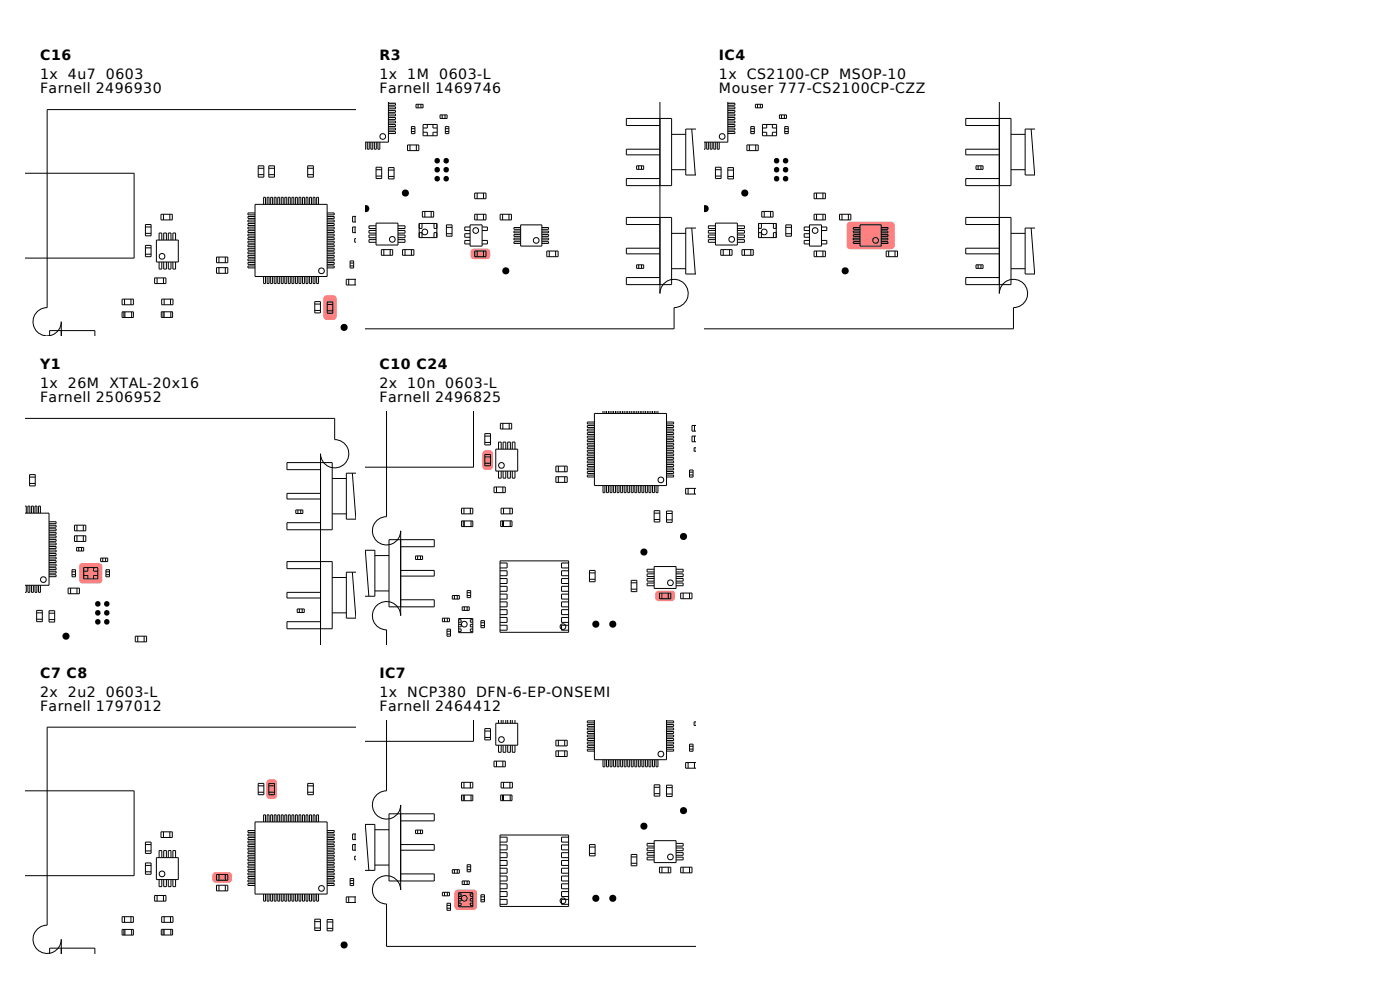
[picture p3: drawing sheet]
<svg xmlns="http://www.w3.org/2000/svg" width="297mm" height="210mm" viewBox="0 0 297 210" stroke-linecap="round" stroke-linejoin="round" font-family="sans-serif">
<path d="M68.8 62.9a2.62 2.62 0 0 1 2.2-.2l.4 .4v.3v3.7a.75 .75 0 0 1-.7 .8h-1.4a.75 .75 0 0 1-.7-.8v-3.7z" fill="#ff8080"/>
<g fill="none" stroke="#000" stroke-width=".21">
<path d="M5.5 36.8h23v18h-23M54.8 37.1h1.2M54.8 35.7h1.2M54.8 35.2h1.2v2.4h-1.2zM57 37.1h1.2M57 35.7h1.2M57 35.2h1.2v2.4h-1.2zM65.3 37.1h1.2M65.3 35.7h1.2M65.3 35.2h1.2v2.4h-1.2zM75.6 23.3h-65.6v42a3 3 0 0 0-3 3 3 3 0 0 0 3 3 3 3 0 0 0 3-3v3M30.9 48.2h1.2"/>
<path d="M30.9 47.6h1.2v2.4h-1.2zM30.9 52.1h1.2v2.4h-1.2zM30.9 49.5h1.2M30.9 52.6h1.2M30.9 53.9h1.2M32.8 59h2.4v1.2h-2.4zM33.2 50.9h4.6v4.7h-4.6zM33.3 59v1.2M33.8 50.9v-1.5h.5v1.5M33.8 55.6v1.5h.5v-1.5M34.2 45.5h2.4v1.2h-2.4zM34.7 45.5v1.2"/>
<path d="M34.7 59v1.2M34.7 55.6v1.5h.6v-1.5M34.7 50.9v-1.5h.6v1.5M35.7 55.6v1.5h.6v-1.5M35.7 50.9v-1.5h.6v1.5M36 45.5v1.2M36.7 55.6v1.5h.6v-1.5M36.7 50.9v-1.5h.6v1.5M45.9 56.8h2.4v1.2h-2.4zM45.9 54.5h2.4v1.2h-2.4zM46.5 54.5v1.2M46.5 56.8v1.2"/>
<path d="M47.8 54.5v1.2M47.8 56.8v1.2M54.1 43.4h15.3v15.3h-15.3zM54.1 56.4h-1.5v.4h1.5M54.1 55.7h-1.5v.4h1.5M54.1 54.9h-1.5v.4h1.5M54.1 54.2h-1.5v.4h1.5M54.1 53.4h-1.5v.4h1.5M54.1 52.7h-1.5v.4h1.5M54.1 51.9h-1.5v.4h1.5M54.1 51.2h-1.5v.4h1.5M54.1 50.4h-1.5v.4h1.5"/>
<path d="M54.1 49.7h-1.5v.4h1.5M54.1 48.9h-1.5v.4h1.5M54.1 48.2h-1.5v.4h1.5M54.1 47.4h-1.5v.4h1.5M54.1 46.7h-1.5v.4h1.5M54.1 45.9h-1.5v.4h1.5M54.1 45.2h-1.5v.4h1.5M55.9 58.7v1.5h.4v-1.5M55.9 43.4v-1.5h.4v1.5M56.7 58.7v1.5h.4v-1.5M56.7 43.4v-1.5h.4v1.5M57.4 58.7v1.5h.4v-1.5"/>
<path d="M57.4 43.4v-1.5h.4v1.5M58.2 58.7v1.5h.4v-1.5M58.2 43.4v-1.5h.4v1.5M58.9 58.7v1.5h.4v-1.5M58.9 43.4v-1.5h.4v1.5M59.7 58.7v1.5h.4v-1.5M59.7 43.4v-1.5h.4v1.5M60.4 58.7v1.5h.4v-1.5M60.4 43.4v-1.5h.4v1.5M61.2 58.7v1.5h.4v-1.5M61.2 43.4v-1.5h.4v1.5M61.9 58.7v1.5h.4v-1.5"/>
<path d="M61.9 43.4v-1.5h.4v1.5M62.7 58.7v1.5h.4v-1.5M62.7 43.4v-1.5h.4v1.5M63.4 58.7v1.5h.4v-1.5M63.4 43.4v-1.5h.4v1.5M64.2 58.7v1.5h.4v-1.5M64.2 43.4v-1.5h.4v1.5M64.9 58.7v1.5h.4v-1.5M64.9 43.4v-1.5h.4v1.5M65.7 58.7v1.5h.4v-1.5M65.7 43.4v-1.5h.4v1.5M66.4 58.7v1.5h.4v-1.5"/>
<path d="M66.4 43.4v-1.5h.4v1.5M67.2 58.7v1.5h.4v-1.5M67.2 43.4v-1.5h.4v1.5M69.4 56.4h1.5v.4h-1.5M69.4 45.2h1.5v.4h-1.5M69.4 45.9h1.5v.4h-1.5M69.4 46.7h1.5v.4h-1.5M69.4 47.4h1.5v.4h-1.5M69.4 48.2h1.5v.4h-1.5M69.4 48.9h1.5v.4h-1.5M69.4 49.7h1.5v.4h-1.5M69.4 50.4h1.5v.4h-1.5"/>
<path d="M69.4 51.2h1.5v.4h-1.5M69.4 51.9h1.5v.4h-1.5M69.4 52.7h1.5v.4h-1.5M69.4 53.4h1.5v.4h-1.5M69.4 54.2h1.5v.4h-1.5M69.4 54.9h1.5v.4h-1.5M69.4 55.7h1.5v.4h-1.5M74 59.3v1.2M74.3 56.4h.7M74.3 55.8h.7M74.3 55.4h.7v1.5h-.7zM75.3 45.9v1.2"/>
<path d="M75.3 48.2v1.2M75.3 59.3v1.2M75.6 48.2h-.8v1.2h.8M75.6 45.9h-.8v1.2h.8M75.6 50.6h-.3v.8h.3M75.6 59.3h-2.1v1.2h2.1M10.5 71.3v-1.2h9.6v1.2M25.9 66.2h2.4v1.2h-2.4zM25.9 63.5h2.4v1.2h-2.4zM26.3 66.2v1.2M26.4 63.5v1.2M26.5 66.2v1.2"/>
<path d="M27.8 63.5v1.2M27.9 66.2v1.2M34.2 66.1h2.4v1.2h-2.4zM34.3 63.5h2.4v1.2h-2.4zM34.6 66.1v1.2M34.8 66.1v1.2M34.8 63.5v1.2M36.2 63.5v1.2M36.2 66.1v1.2M66.8 64.5h1.2M66.8 65.9h1.2M66.8 64h1.2v2.4h-1.2z"/>
<path d="M69.4 64.1h1.2v2.4h-1.2zM69.4 65.9h1.2M69.4 64.6h1.2"/>
<circle cx="34.4" cy="54.4" r=".6"/>
<circle cx="68.2" cy="57.5" r=".6"/>
</g>
<circle cx="73" cy="69.5" r=".76" fill="#000"/>
<path d="M17 119.7l.5-.3h3.5a.75 .75 0 0 1 .7 .8v2.8a.75 .75 0 0 1-.7 .8h-3.5a.75 .75 0 0 1-.7-.8v-2.8z" fill="#ff8080"/>
<g fill="none" stroke="#000" stroke-width=".21">
<path d="M5.5 88.8h65.5v4.5a3 3 0 0 1 3 3 3 3 0 0 1-3 3 3 3 0 0 1-3-3v40.5M68 99.6h-7.1v-1.5h9.6v14.3h-9.6v-1.5h7.1M5.5 108.9h4.9v15.3h-4.9M5.5 107.4h.1v1.5M5.9 108.9v-1.5h.4v1.5M6.3 102.6h1.2M6.3 101.2h1.2M6.3 100.7h1.2v2.4h-1.2zM6.7 108.9v-1.5h.4v1.5M7.4 108.9v-1.5h.4v1.5M8.2 108.9v-1.5h.4v1.5M10.4 110.7h1.5v.4h-1.5"/>
<path d="M10.4 111.4h1.5v.4h-1.5M10.4 112.2h1.5v.4h-1.5M10.4 112.9h1.5v.4h-1.5M10.4 113.7h1.5v.4h-1.5M10.4 114.4h1.5v.4h-1.5M10.4 115.2h1.5v.4h-1.5M10.4 115.9h1.5v.4h-1.5M10.4 116.7h1.5v.4h-1.5M10.4 117.4h1.5v.4h-1.5M10.4 118.2h1.5v.4h-1.5M10.4 118.9h1.5v.4h-1.5M10.4 119.7h1.5v.4h-1.5"/>
<path d="M15.8 113.7h2.4v1.2h-2.4zM15.8 111.4h2.4v1.2h-2.4zM16.3 116.1h1.5v.8h-1.5zM16.3 111.4v1.2M16.3 113.7v1.2M16.7 116.1v.8M17.3 116.1v.8M17.7 111.4v1.2M17.7 113.7v1.2M21.4 118.4h1.5v.7h-1.5zM21.8 118.4v.7M22.4 118.4v.7"/>
<path d="M62.8 108.2h1.5v.7h-1.5zM63.2 108.2v.7M63.8 108.2v.7M68 104.7h-7.1v1.2h7.1M70.5 101.5h3M70.5 109h3M74.8 100.4l.7 9.7M75.6 100.4h-2.1v9.7h2.1M5.6 124.2v1.5h-.1M5.9 124.2v1.5h.4v-1.5M6.7 124.2v1.5h.4v-1.5M7.4 124.2v1.5h.4v-1.5"/>
<path d="M7.8 130h1.2M7.8 131.4h1.2M7.8 129.5h1.2v2.4h-1.2zM8.2 124.2v1.5h.4v-1.5M10.4 129.6h1.2v2.4h-1.2zM10.4 121.9h1.5v.4h-1.5M10.4 120.4h1.5v.4h-1.5M10.4 121.2h1.5v.4h-1.5M10.4 131.4h1.2M10.4 130.1h1.2M14.5 124.8h2.4v1.2h-2.4zM15 124.8v1.2"/>
<path d="M15.3 120.9h.7v1.5h-.7zM15.3 121.9h.7M15.3 121.3h.7M16.3 124.8v1.2M17.8 120.4h3v2.4h-3zM17.8 122.1h.9v.7M18.7 120.4v.8h-.9M19.9 120.4v.8h.9M20.8 122.1h-.9v.7M22.5 120.9h.7v1.5h-.7zM22.5 121.9h.7M22.5 121.3h.7"/>
<path d="M28.7 135h2.4v1.2h-2.4zM29.2 135v1.2M30.6 135v1.2M63.1 129.2h1.5v.7h-1.5zM63.5 129.2v.7M64.1 129.2v.7M68 125.7h-7.1v1.2h7.1M68 120.6h-7.1v-1.5h9.6v14.3h-9.6v-1.5h7.1M70.5 130h3M70.5 122.5h3M74.8 121.4l.7 9.7M75.6 121.4h-2.1v9.7h2.1"/>
<circle cx="9.2" cy="123" r=".6"/>
</g>
<g fill="#000">
<circle cx="14" cy="135" r=".76"/>
<circle cx="20.7" cy="130" r=".6"/>
<circle cx="20.7" cy="131.9" r=".6"/>
<circle cx="20.7" cy="128.1" r=".6"/>
<circle cx="22.7" cy="130" r=".6"/>
<circle cx="22.7" cy="131.9" r=".6"/>
<circle cx="22.7" cy="128.1" r=".6"/>
</g>
<g fill="#ff8080">
<path d="M56.7 165.5a1.45 1.45 0 0 1 2 .3l.1 2.9a.75 .75 0 0 1-.8 .8h-.7a.75 .75 0 0 1-.8-.8v-2.7z"/>
<path d="M45.3 185.2l.5-.2h2.7a.75 .75 0 0 1 .7 .8v.7a.75 .75 0 0 1-.7 .8h-2.7a.75 .75 0 0 1-.8-.8v-.7z"/>
</g>
<g fill="none" stroke="#000" stroke-width=".21">
<path d="M75.6 154.3h-65.6v42a3 3 0 0 0-3 3 3 3 0 0 0 3 3 3 3 0 0 0 3-3v3M5.5 167.8h23v18h-23M30.9 179.2h1.2M30.9 178.6h1.2v2.4h-1.2zM34.2 176.5h2.4v1.2h-2.4zM34.7 176.5v1.2M36 176.5v1.2M54.1 174.4h15.3v15.3h-15.3zM54.1 179.9h-1.5v.4h1.5M54.1 179.2h-1.5v.4h1.5M54.1 178.4h-1.5v.5h1.5M54.1 177.7h-1.5v.4h1.5"/>
<path d="M54.1 176.9h-1.5v.4h1.5M54.1 176.2h-1.5v.4h1.5M54.8 168.1h1.2M54.8 166.7h1.2M54.8 166.2h1.2v2.4h-1.2zM55.9 174.4v-1.5h.4v1.5M56.7 174.4v-1.5h.4v1.5M57 168.1h1.2M57 166.7h1.2M57 166.2h1.2v2.4h-1.2zM57.4 174.4v-1.5h.4v1.5M58.2 174.4v-1.5h.4v1.5"/>
<path d="M58.9 174.4v-1.5h.4v1.5M59.7 174.4v-1.5h.4v1.5M60.4 174.4v-1.5h.4v1.5M61.2 174.4v-1.5h.4v1.5M61.9 174.4v-1.5h.4v1.5M62.7 174.4v-1.5h.4v1.5M63.4 174.4v-1.5h.4v1.5M64.2 174.4v-1.5h.4v1.5M64.9 174.4v-1.5h.4v1.5M65.3 168.1h1.2M65.3 166.7h1.2M65.3 166.2h1.2v2.4h-1.2z"/>
<path d="M65.7 174.4v-1.5h.4v1.5M66.4 174.4v-1.5h.4v1.5M67.2 174.4v-1.5h.4v1.5M69.4 176.2h1.5v.4h-1.5M69.4 176.9h1.5v.4h-1.5M69.4 177.7h1.5v.4h-1.5M69.4 178.4h1.5v.5h-1.5M69.4 179.2h1.5v.4h-1.5M69.4 179.9h1.5v.4h-1.5M75.3 176.9v1.2M75.3 179.2v1.2M75.6 179.2h-.8v1.2h.8"/>
<path d="M75.6 176.9h-.8v1.2h.8M25.9 197.2h2.4v1.2h-2.4zM25.9 194.5h2.4v1.2h-2.4zM26.3 197.2v1.2M26.4 194.5v1.2M26.5 197.2v1.2M27.8 194.5v1.2M27.9 197.2v1.2M30.9 183.1h1.2v2.4h-1.2zM30.9 180.5h1.2M30.9 183.6h1.2M30.9 184.9h1.2"/>
<path d="M32.8 190h2.4v1.2h-2.4zM33.2 181.9h4.6v4.7h-4.6zM33.3 190v1.2M33.8 181.9v-1.5h.5v1.5M33.8 186.6v1.5h.5v-1.5M34.2 197.2h2.4v1.2h-2.4zM34.3 194.5h2.4v1.2h-2.4zM34.6 197.2v1.2M34.7 190v1.2M34.7 186.6v1.5h.6v-1.5M34.7 181.9v-1.5h.6v1.5M34.8 197.2v1.2"/>
<path d="M34.8 194.5v1.2M35.7 186.6v1.5h.6v-1.5M35.7 181.9v-1.5h.6v1.5M36.2 194.5v1.2M36.2 197.2v1.2M36.7 186.6v1.5h.6v-1.5M36.7 181.9v-1.5h.6v1.5M45.9 185.5h2.4v1.2h-2.4zM45.9 187.8h2.4v1.2h-2.4zM46.5 185.5v1.2M46.5 187.8v1.2M47.8 185.5v1.2"/>
<path d="M47.8 187.8v1.2M54.1 187.4h-1.5v.5h1.5M54.1 186.7h-1.5v.4h1.5M54.1 185.9h-1.5v.5h1.5M54.1 185.2h-1.5v.4h1.5M54.1 184.4h-1.5v.4h1.5M54.1 183.7h-1.5v.4h1.5M54.1 182.9h-1.5v.5h1.5M54.1 182.2h-1.5v.4h1.5M54.1 181.4h-1.5v.4h1.5M54.1 180.7h-1.5v.4h1.5M55.9 189.7v1.5h.4v-1.5"/>
<path d="M56.7 189.7v1.5h.4v-1.5M57.4 189.7v1.5h.4v-1.5M58.2 189.7v1.5h.4v-1.5M58.9 189.7v1.5h.4v-1.5M59.7 189.7v1.5h.4v-1.5M60.4 189.7v1.5h.4v-1.5M61.2 189.7v1.5h.4v-1.5M61.9 189.7v1.5h.4v-1.5M62.7 189.7v1.5h.4v-1.5M63.4 189.7v1.5h.4v-1.5M64.2 189.7v1.5h.4v-1.5M64.9 189.7v1.5h.4v-1.5"/>
<path d="M65.7 189.7v1.5h.4v-1.5M66.4 189.7v1.5h.4v-1.5M66.8 195.5h1.2M66.8 196.9h1.2M66.8 195h1.2v2.4h-1.2zM67.2 189.7v1.5h.4v-1.5M69.4 195.1h1.2v2.4h-1.2zM69.4 187.4h1.5v.5h-1.5M69.4 180.7h1.5v.4h-1.5M69.4 181.4h1.5v.4h-1.5M69.4 182.2h1.5v.4h-1.5M69.4 182.9h1.5v.5h-1.5"/>
<path d="M69.4 183.7h1.5v.4h-1.5M69.4 184.4h1.5v.4h-1.5M69.4 185.2h1.5v.4h-1.5M69.4 185.9h1.5v.5h-1.5M69.4 186.7h1.5v.4h-1.5M69.4 196.9h1.2M69.4 195.6h1.2M74 190.3v1.2M74.3 186.4h.7v1.5h-.7zM74.3 187.4h.7M74.3 186.8h.7M75.3 190.3v1.2"/>
<path d="M75.6 181.6h-.3v.8h.3M75.6 190.3h-2.1v1.2h2.1M10.5 202.3v-1.2h9.6v1.2"/>
<circle cx="34.4" cy="185.4" r=".6"/>
<circle cx="68.2" cy="188.5" r=".6"/>
</g>
<circle cx="73" cy="200.5" r=".76" fill="#000"/>
<path d="M100 53l.6-.3h2.7a.75 .75 0 0 1 .7 .8v.7a.75 .75 0 0 1-.7 .8h-2.7a.75 .75 0 0 1-.8-.8v-.7z" fill="#ff8080"/>
<g fill="none" stroke="#000" stroke-width=".21">
<path d="M77.6 30.2v1.5h-.1M77.9 30.2v1.5h.4v-1.5M78.7 30.2v1.5h.4v-1.5M79.4 30.2v1.5h.4v-1.5M79.8 36h1.2M79.8 37.4h1.2M79.8 35.5h1.2v2.4h-1.2zM80.2 30.2v1.5h.4v-1.5M82.4 21.7v8.5h-4.9M82.4 35.6h1.2v2.4h-1.2zM82.4 27.9h1.5v.4h-1.5M82.4 21.9h1.5v.4h-1.5"/>
<path d="M82.4 22.7h1.5v.4h-1.5M82.4 23.4h1.5v.4h-1.5M82.4 24.2h1.5v.4h-1.5M82.4 24.9h1.5v.4h-1.5M82.4 25.7h1.5v.4h-1.5M82.4 26.4h1.5v.4h-1.5M82.4 27.2h1.5v.4h-1.5M82.4 37.4h1.2M82.4 36.1h1.2M86.5 30.8h2.4v1.2h-2.4zM87 30.8v1.2M87.3 27.9h.7"/>
<path d="M87.3 26.9h.7v1.5h-.7zM87.3 27.3h.7M88.3 22.1h1.5v.8h-1.5zM88.3 30.8v1.2M88.7 22.1v.8M89.3 22.1v.8M89.8 26.4h3v2.4h-3zM89.8 28.1h.9v.7M90.7 26.4v.8h-.9M91.9 26.4v.8h.9M92.8 28.1h-.9v.7M93.4 24.4h1.5v.7h-1.5z"/>
<path d="M93.8 24.4v.7M94.4 24.4v.7M94.5 27.9h.7M94.5 26.9h.7v1.5h-.7zM94.5 27.3h.7M135.1 35.2h1.5v.7h-1.5zM135.5 35.2v.7M136.1 35.2v.7M140 21.7v40.6a3 3 0 0 1 3-3 3 3 0 0 1 3 3 3 3 0 0 1-3 3v4.5h-65.5M140 31.7h-7.1v1.2h7.1M140 26.6h-7.1v-1.5h9.6v14.3h-9.6v-1.5h7.1M142.5 36h3"/>
<path d="M142.5 28.5h3M146.8 27.4l.7 9.7M147.6 27.4h-2.1v9.7h2.1M79.8 47.3h4.6v4.7h-4.6zM79.8 50.8h-1.5v.6h1.5M79.8 47.9h-1.5v.6h1.5M79.8 48.9h-1.5v.6h1.5M79.8 49.9h-1.5v.5h1.5M80.9 53h2.4v1.2h-2.4zM81.4 53v1.2M82.8 53v1.2M84.4 47.9h1.5v.6h-1.5"/>
<path d="M84.4 48.9h1.5v.6h-1.5M84.4 49.9h1.5v.5h-1.5M84.4 50.8h1.5v.6h-1.5M85.4 53h2.4v1.2h-2.4zM85.9 53v1.2M87.3 53v1.2M88.9 47.4h3.8v3h-3.8zM88.9 49.4h.6v1M89.5 47.4v1.1h-.6M89.6 44.9h2.4v1.2h-2.4zM90.1 44.9v1.2M91.5 44.9v1.2"/>
<path d="M92.1 47.4v1.1h.6M92.7 49.4h-.6v1M94.7 47.7h1.2v2.4h-1.2zM94.7 49.6h1.2M94.7 48.2h1.2M99.7 47.7h2.6v4.5h-2.6zM99.7 49.6h-1.1v.7h1.1M99.7 48.2h-1.1v.7h1.1M99.7 51h-1.1v.8h1.1M100.7 41h2.4v1.2h-2.4zM100.7 45.5h2.4v1.2h-2.4zM100.7 53.3h2.4v1.2h-2.4z"/>
<path d="M101.2 41v1.2M101.2 45.5v1.2M101.2 53.3v1.2M102.3 48.2h1.1v.7h-1.1M102.3 51h1.1v.8h-1.1M102.6 41v1.2M102.6 45.5v1.2M102.6 53.3v1.2M106.1 45.5h2.4v1.2h-2.4zM106.6 45.5v1.2M108 45.5v1.2M110.5 47.7h4.5v4.5h-4.5z"/>
<path d="M110.5 49.8h-1.5v.3h1.5M110.5 51.3h-1.5v.3h1.5M110.5 50.5h-1.5v.4h1.5M110.5 49h-1.5v.4h1.5M110.5 48.3h-1.5v.3h1.5M115 49.8h1.4v.3h-1.4M115 51.3h1.4v.3h-1.4M115 48.3h1.4v.3h-1.4M115 49h1.4v.4h-1.4M115 50.5h1.4v.4h-1.4M116 53.3h2.4v1.2h-2.4zM116.5 53.3v1.2"/>
<path d="M117.9 53.3v1.2M135.1 56.2h1.5v.7h-1.5zM135.5 56.2v.7M136.1 56.2v.7M140 47.6h-7.1v-1.5h9.6v14.3h-9.6v-1.5h7.1M140 52.7h-7.1v1.2h7.1M142.5 49.5h3M142.5 57h3M146.8 48.4l.7 9.7M147.6 48.4h-2.1v9.7h2.1"/>
<circle cx="81.2" cy="29" r=".6"/>
<circle cx="83.2" cy="50.8" r=".6"/>
<circle cx="90.1" cy="49.2" r=".6"/>
<circle cx="100.9" cy="48.9" r=".6"/>
<circle cx="113.8" cy="51" r=".6"/>
</g>
<g fill="#000">
<path d="M77.5 43.6l.1-.1a.75 .75 0 0 1 .8 .8 .75 .75 0 0 1-.8 .7l-.1-.1z"/>
<circle cx="92.8" cy="34.1" r=".6"/>
<circle cx="92.8" cy="36" r=".6"/>
<circle cx="92.8" cy="37.9" r=".59"/>
<circle cx="94.7" cy="34.1" r=".6"/>
<circle cx="94.7" cy="36" r=".6"/>
<circle cx="94.7" cy="37.9" r=".59"/>
<circle cx="86" cy="41" r=".76"/>
<circle cx="107.3" cy="57.5" r=".76"/>
</g>
<g fill="#ff8080">
<path d="M139.2 125.5l.6-.2h2.7a.75 .75 0 0 1 .7 .7v.8a.75 .75 0 0 1-.7 .7h-2.7a.75 .75 0 0 1-.8-.7v-.8z"/>
<path d="M102.6 95.7a1.45 1.45 0 0 1 1.9 .3l.1 3a.75 .75 0 0 1-.8 .7h-.7a.75 .75 0 0 1-.8-.7v-2.7z"/>
</g>
<g fill="none" stroke="#000" stroke-width=".21">
<path d="M82 87.2v22.4a3 3 0 0 0-3 3 3 3 0 0 0 3 3 3 3 0 0 0 3-3v18a3 3 0 0 0-3-3 3 3 0 0 0-3 3 3 3 0 0 0 3 3v3.2M100.5 87.2v11.9h-23M102.9 92.5h1.2M102.9 92h1.2v2.4h-1.2zM102.9 96.4h1.2v2.4h-1.2zM102.9 93.9h1.2M102.9 96.9h1.2M102.9 98.3h1.2M105.2 95.3h4.6v4.6h-4.6zM105.8 95.3v-1.5h.5v1.5M105.8 99.9v1.5h.5v-1.5M106.2 89.8h2.4v1.2h-2.4z"/>
<path d="M106.7 89.8v1.2M106.7 99.9v1.5h.6v-1.5M106.7 95.3v-1.5h.6v1.5M107.7 99.9v1.5h.6v-1.5M107.7 95.3v-1.5h.6v1.5M108 89.8v1.2M108.7 99.9v1.5h.6v-1.5M108.7 95.3v-1.5h.6v1.5M117.9 98.9h2.4v1.2h-2.4zM118.5 98.9v1.2M119.8 98.9v1.2M126.1 87.7h15.3v15.3h-15.3z"/>
<path d="M126.1 99.3h-1.5v.4h1.5M126.1 98.5h-1.5v.4h1.5M126.1 97.8h-1.5v.4h1.5M126.1 97h-1.5v.4h1.5M126.1 96.3h-1.5v.4h1.5M126.1 95.5h-1.5v.4h1.5M126.1 94.8h-1.5v.4h1.5M126.1 94h-1.5v.4h1.5M126.1 93.3h-1.5v.4h1.5M126.1 92.5h-1.5v.4h1.5M126.1 91.8h-1.5v.4h1.5M126.1 91h-1.5v.4h1.5"/>
<path d="M126.1 90.3h-1.5v.4h1.5M126.1 89.5h-1.5v.4h1.5M127.9 87.2v.5M128.3 87.2v.5M128.7 87.2v.5M129.1 87.2v.5M129.4 87.2v.5M129.8 87.2v.5M130.2 87.2v.5M130.6 87.2v.5M130.9 87.2v.5M131.3 87.2v.5"/>
<path d="M131.7 87.2v.5M132.1 87.2v.5M132.4 87.2v.5M132.8 87.2v.5M133.2 87.2v.5M133.6 87.2v.5M133.9 87.2v.5M134.3 87.2v.5M134.7 87.2v.5M135.1 87.2v.5M135.4 87.2v.5M135.8 87.2v.5"/>
<path d="M136.2 87.2v.5M136.6 87.2v.5M136.9 87.2v.5M137.3 87.2v.5M137.7 87.2v.5M138.1 87.2v.5M138.4 87.2v.5M138.8 87.2v.5M139.2 87.2v.5M139.6 87.2v.5M141.4 89.5h1.5v.4h-1.5M141.4 90.3h1.5v.4h-1.5"/>
<path d="M141.4 91h1.5v.4h-1.5M141.4 91.8h1.5v.4h-1.5M141.4 92.5h1.5v.4h-1.5M141.4 93.3h1.5v.4h-1.5M141.4 94h1.5v.4h-1.5M141.4 94.8h1.5v.4h-1.5M141.4 95.5h1.5v.4h-1.5M141.4 96.3h1.5v.4h-1.5M141.4 97h1.5v.4h-1.5M141.4 97.8h1.5v.4h-1.5M141.4 98.5h1.5v.4h-1.5M141.4 99.3h1.5v.4h-1.5"/>
<path d="M146.3 99.7h.7v1.5h-.7zM147.3 90.3v1.2M147.3 92.5v1.2M147.6 90.3h-.8v1.2h.8M147.6 95h-.3v.7h.3M147.6 92.5h-.8v1.2h.8M77.5 116.7h2v9.8h-2M77.5 116.7l.8 9.8M79.5 117.9h3M85 116h7.1v-1.5h-9.6v14.2h9.6v-1.5h-7.1M88.2 117.9h1.5v.8h-1.5zM88.6 117.9v.8"/>
<path d="M89.2 117.9v.8M97.9 110.5h2.4v1.2h-2.4zM97.9 107.8h2.4v1.2h-2.4zM98.3 110.5v1.2M98.4 107.8v1.2M98.5 110.5v1.2M99.8 107.8v1.2M99.9 110.5v1.2M104.8 103.3h2.4v1.2h-2.4zM105.3 103.3v1.2M106.1 119h14.5v15.1h-14.5zM106.1 119.4h1.5v1.1h-1.5"/>
<path d="M106.2 110.5h2.4v1.2h-2.4zM106.3 107.8h2.4v1.2h-2.4zM106.6 110.5v1.2M106.7 103.3v1.2M106.8 110.5v1.2M106.8 107.8v1.2M108.2 107.8v1.2M108.3 110.5v1.2M117.9 101.1h2.4v1.2h-2.4zM118.5 101.1v1.2M119.8 101.1v1.2M120.6 119.4h-1.5v1.1h1.5"/>
<path d="M126.1 100.8h-1.5v.4h1.5M126.1 100h-1.5v.4h1.5M127.9 103v1.5h.4v-1.5M128.7 103v1.5h.4v-1.5M129.4 103v1.5h.4v-1.5M130.2 103v1.5h.4v-1.5M130.9 103v1.5h.4v-1.5M131.7 103v1.5h.4v-1.5M132.4 103v1.5h.4v-1.5M133.2 103v1.5h.4v-1.5M133.9 103v1.5h.4v-1.5M134.7 103v1.5h.4v-1.5"/>
<path d="M135.4 103v1.5h.4v-1.5M136.2 103v1.5h.4v-1.5M136.9 103v1.5h.4v-1.5M137.7 103v1.5h.4v-1.5M138.4 103v1.5h.4v-1.5M138.8 108.9h1.2M138.8 110.2h1.2M138.8 108.3h1.2v2.4h-1.2zM139.2 103v1.5h.4v-1.5M141.4 108.4h1.2v2.4h-1.2zM141.4 100.8h1.5v.4h-1.5M141.4 100h1.5v.4h-1.5"/>
<path d="M141.4 110.3h1.2M141.4 108.9h1.2M146 103.6v1.2M146.3 100.8h.7M146.3 100.2h.7M147.3 103.6v1.2M147.6 103.6h-2.1v1.2h2.1M79.5 125.4h3M85 121h7.1v1.2h-7.1M93.9 131.1h1.5v.8h-1.5zM94.3 131.1v.8M94.8 133.5h.8v1.5h-.8z"/>
<path d="M94.8 133.9h.8M94.8 134.5h.8M94.9 131.1v.8M96 126.3h1.5v.8h-1.5zM96.4 126.3v.8M97 126.3v.8M97.3 131.2h3v3h-3zM97.3 131.5h.5v.5h-.5M97.3 132.5h.5v.5h-.5M97.3 133.4h.5v.6h-.5M98.1 128.7h1.5v.8h-1.5zM98.5 128.7v.8"/>
<path d="M99.1 126.3h.8M99.1 125.3h.8v1.5h-.8zM99.1 128.7v.8M99.1 125.7h.8M100.3 131.5h-.5v.5h.5M100.3 132.5h-.5v.5h.5M100.3 133.4h-.5v.6h.5M102 132.7h.8M102 132.1h.8M102 131.7h.8v1.5h-.8zM106.1 126h1.5v1.1h-1.5M106.1 122.7h1.5v1.1h-1.5"/>
<path d="M106.1 132.6h1.5v1.1h-1.5M106.1 131h1.5v1h-1.5M106.1 129.3h1.5v1.1h-1.5M106.1 127.7h1.5v1h-1.5M106.1 124.4h1.5v1h-1.5M106.1 121.1h1.5v1h-1.5M120.6 126h-1.5v1.1h1.5M120.6 122.7h-1.5v1.1h1.5M120.6 132.6h-1.5v1.1h1.5M120.6 121.1h-1.5v1h1.5M120.6 124.4h-1.5v1h1.5M120.6 127.7h-1.5v1h1.5"/>
<path d="M120.6 129.3h-1.5v1.1h1.5M120.6 131h-1.5v1h1.5M125.1 121h1.2v2.4h-1.2zM125.1 121.5h1.2M125.1 122.9h1.2M133.9 123.1h1.2v2.4h-1.2zM133.9 123.6h1.2M133.9 125h1.2M138.8 120.2h4.6v4.6h-4.6zM138.8 123.7h-1.5v.6h1.5M138.8 120.8h-1.5v.5h1.5M138.8 121.7h-1.5v.6h1.5"/>
<path d="M138.8 122.7h-1.5v.6h1.5M139.9 125.8h2.4v1.2h-2.4zM140.4 125.8v1.2M141.8 125.8v1.2M143.4 120.8h1.5v.5h-1.5M143.4 121.7h1.5v.6h-1.5M143.4 122.7h1.5v.6h-1.5M143.4 123.7h1.5v.6h-1.5M144.4 125.8h2.4v1.2h-2.4zM144.9 125.8v1.2M146.3 125.8v1.2"/>
<circle cx="106.4" cy="98.7" r=".6"/>
<circle cx="140.2" cy="101.8" r=".6"/>
<circle cx="98.5" cy="132.4" r=".6"/>
<circle cx="119.4" cy="132.9" r=".6"/>
<circle cx="142.2" cy="123.6" r=".6"/>
</g>
<g fill="#000">
<circle cx="136.6" cy="117.1" r=".76"/>
<circle cx="145" cy="113.8" r=".76"/>
<circle cx="126.4" cy="132.4" r=".76"/>
<circle cx="130" cy="132.4" r=".76"/>
</g>
<path d="M96.6 188.9l.6-.2h3.3a.75 .75 0 0 1 .7 .7v2.9a.75 .75 0 0 1-.7 .7h-3.3a.75 .75 0 0 1-.8-.7v-2.9z" fill="#ff8080"/>
<g fill="none" stroke="#000" stroke-width=".21">
<path d="M82 152.7v15.1a3 3 0 0 0-3 3 3 3 0 0 0 3 3 3 3 0 0 0 3-3v18a3 3 0 0 0-3-3 3 3 0 0 0-3 3 3 3 0 0 0 3 3v9h65.6M100.5 152.7v4.6h-23M102.9 155.1h1.2M102.9 156.4h1.2M102.9 154.6h1.2v2.4h-1.2zM105.2 153.4h4.6v4.7h-4.6zM105.8 152.7v.7M105.8 158.1v1.5h.5v-1.5M106.3 152.7v.7M106.7 158.1v1.5h.6v-1.5M106.7 152.7v.7M107.3 152.7v.7"/>
<path d="M107.7 158.1v1.5h.6v-1.5M107.7 152.7v.7M108.3 152.7v.7M108.7 158.1v1.5h.6v-1.5M108.7 152.7v.7M109.3 152.7v.7M117.9 157h2.4v1.2h-2.4zM117.9 159.3h2.4v1.2h-2.4zM118.5 157v1.2M118.5 159.3v1.2M119.8 157v1.2M119.8 159.3v1.2"/>
<path d="M126.1 152.7v8.5h15.3v-8.5M126.1 158.9h-1.5v.4h1.5M126.1 158.2h-1.5v.4h1.5M126.1 157.4h-1.5v.4h1.5M126.1 156.7h-1.5v.4h1.5M126.1 155.9h-1.5v.4h1.5M126.1 155.2h-1.5v.4h1.5M126.1 154.4h-1.5v.4h1.5M126.1 153.7h-1.5v.4h1.5M126.1 152.9h-1.5v.4h1.5M141.4 158.9h1.5v.4h-1.5M141.4 152.9h1.5v.4h-1.5"/>
<path d="M141.4 153.7h1.5v.4h-1.5M141.4 154.4h1.5v.4h-1.5M141.4 155.2h1.5v.4h-1.5M141.4 155.9h1.5v.4h-1.5M141.4 156.7h1.5v.4h-1.5M141.4 157.4h1.5v.4h-1.5M141.4 158.2h1.5v.4h-1.5M146.3 157.9h.7v1.5h-.7zM146.3 158.9h.7M146.3 158.3h.7M147.6 153.1h-.3v.8h.3M77.5 174.9h2v9.7h-2"/>
<path d="M77.5 174.9l.8 9.7M79.5 176h3M85 179.2h7.1v1.2h-7.1M85 174.1h7.1v-1.5h-9.6v14.3h9.6v-1.5h-7.1M88.2 176.1h1.5v.7h-1.5zM88.6 176.1v.7M89.2 176.1v.7M97.9 168.7h2.4v1.2h-2.4zM97.9 166h2.4v1.2h-2.4zM98.3 168.7v1.2M98.4 166v1.2M98.5 168.7v1.2"/>
<path d="M99.8 166v1.2M99.9 168.7v1.2M104.8 161.5h2.4v1.2h-2.4zM105.3 161.5v1.2M106.1 177.1h14.5v15.2h-14.5zM106.1 179.2h1.5v1.1h-1.5M106.1 177.6h1.5v1h-1.5M106.2 168.7h2.4v1.2h-2.4zM106.3 166h2.4v1.2h-2.4zM106.6 168.7v1.2M106.7 161.5v1.2M106.8 168.7v1.2"/>
<path d="M106.8 166v1.2M108.2 166v1.2M108.3 168.7v1.2M120.6 177.6h-1.5v1h1.5M120.6 179.2h-1.5v1.1h1.5M125.1 179.2h1.2v2.4h-1.2zM125.1 179.7h1.2M127.9 161.2v1.5h.4v-1.5M128.7 161.2v1.5h.4v-1.5M129.4 161.2v1.5h.4v-1.5M130.2 161.2v1.5h.4v-1.5M130.9 161.2v1.5h.4v-1.5"/>
<path d="M131.7 161.2v1.5h.4v-1.5M132.4 161.2v1.5h.4v-1.5M133.2 161.2v1.5h.4v-1.5M133.9 161.2v1.5h.4v-1.5M134.7 161.2v1.5h.4v-1.5M135.4 161.2v1.5h.4v-1.5M136.2 161.2v1.5h.4v-1.5M136.9 161.2v1.5h.4v-1.5M137.7 161.2v1.5h.4v-1.5M138.4 161.2v1.5h.4v-1.5M138.8 167h1.2M138.8 168.4h1.2"/>
<path d="M138.8 166.5h1.2v2.4h-1.2zM138.8 178.3h4.6v4.7h-4.6zM138.8 178.9h-1.5v.6h1.5M138.8 179.9h-1.5v.6h1.5M139.2 161.2v1.5h.4v-1.5M141.4 166.6h1.2v2.4h-1.2zM141.4 168.4h1.2M141.4 167.1h1.2M143.4 178.9h1.5v.6h-1.5M143.4 179.9h1.5v.6h-1.5M146 161.8v1.2M147.3 161.8v1.2"/>
<path d="M147.6 161.8h-2.1v1.2h2.1M79.5 183.5h3M93.9 189.3h1.5v.7h-1.5zM94.3 189.3v.7M94.8 192.1h.8M94.8 192.7h.8M94.8 191.6h.8v1.5h-.8zM94.9 189.3v.7M96 184.5h1.5v.7h-1.5zM96.4 184.5v.7M97 184.5v.7M97.3 189.4h3v3h-3z"/>
<path d="M97.3 189.6h.5v.6h-.5M97.3 190.6h.5v.5h-.5M97.3 191.6h.5v.5h-.5M98.1 186.9h1.5v.7h-1.5zM98.5 186.9v.7M99.1 184.5h.8M99.1 183.4h.8v1.5h-.8zM99.1 186.9v.7M99.1 183.9h.8M100.3 189.6h-.5v.6h.5M100.3 190.6h-.5v.5h.5M100.3 191.6h-.5v.5h.5"/>
<path d="M102 190.9h.8M102 190.3h.8M102 189.8h.8v1.5h-.8zM106.1 184.2h1.5v1h-1.5M106.1 180.9h1.5v1h-1.5M106.1 190.8h1.5v1h-1.5M106.1 189.1h1.5v1.1h-1.5M106.1 187.5h1.5v1h-1.5M106.1 185.8h1.5v1.1h-1.5M106.1 182.5h1.5v1.1h-1.5M120.6 184.2h-1.5v1h1.5M120.6 180.9h-1.5v1h1.5"/>
<path d="M120.6 190.8h-1.5v1h1.5M120.6 182.5h-1.5v1.1h1.5M120.6 185.8h-1.5v1.1h1.5M120.6 187.5h-1.5v1h1.5M120.6 189.1h-1.5v1.1h1.5M125.1 181h1.2M133.9 181.3h1.2v2.4h-1.2zM133.9 181.8h1.2M133.9 183.1h1.2M138.8 181.8h-1.5v.6h1.5M138.8 180.9h-1.5v.5h1.5M139.9 184h2.4v1.2h-2.4z"/>
<path d="M140.4 184v1.2M141.8 184v1.2M143.4 180.9h1.5v.5h-1.5M143.4 181.8h1.5v.6h-1.5M144.4 184h2.4v1.2h-2.4zM144.9 184v1.2M146.3 184v1.2"/>
<circle cx="106.4" cy="156.9" r=".6"/>
<circle cx="140.2" cy="160" r=".6"/>
<circle cx="98.5" cy="190.6" r=".6"/>
<circle cx="119.4" cy="191.1" r=".6"/>
<circle cx="142.2" cy="181.8" r=".6"/>
</g>
<g fill="#000">
<circle cx="136.6" cy="175.3" r=".76"/>
<circle cx="145" cy="172" r=".76"/>
<circle cx="126.4" cy="190.6" r=".76"/>
<circle cx="130" cy="190.6" r=".76"/>
</g>
<path d="M179.8 47.3l.6-.3h8.7a.75 .75 0 0 1 .7 .8v4.3a.75 .75 0 0 1-.7 .8h-8.7a.75 .75 0 0 1-.8-.8v-4.3z" fill="#ff8080"/>
<g fill="none" stroke="#000" stroke-width=".21">
<path d="M149.6 30.2v1.5h-.1M149.9 30.2v1.5h.4v-1.5M150.7 30.2v1.5h.4v-1.5M151.4 30.2v1.5h.4v-1.5M151.8 36h1.2M151.8 37.4h1.2M151.8 35.5h1.2v2.4h-1.2zM152.2 30.2v1.5h.4v-1.5M154.4 21.7v8.5h-4.9M154.4 35.6h1.2v2.4h-1.2zM154.4 27.9h1.5v.4h-1.5M154.4 21.9h1.5v.4h-1.5"/>
<path d="M154.4 22.7h1.5v.4h-1.5M154.4 23.4h1.5v.4h-1.5M154.4 24.2h1.5v.4h-1.5M154.4 24.9h1.5v.4h-1.5M154.4 25.7h1.5v.4h-1.5M154.4 26.4h1.5v.4h-1.5M154.4 27.2h1.5v.4h-1.5M154.4 37.4h1.2M154.4 36.1h1.2M158.5 30.8h2.4v1.2h-2.4zM159 30.8v1.2M159.3 27.9h.7"/>
<path d="M159.3 26.9h.7v1.5h-.7zM159.3 27.3h.7M160.3 22.1h1.5v.8h-1.5zM160.3 30.8v1.2M160.7 22.1v.8M161.3 22.1v.8M161.8 26.4h3v2.4h-3zM161.8 28.1h.9v.7M162.7 26.4v.8h-.9M163.9 26.4v.8h.9M164.8 28.1h-.9v.7M165.4 24.4h1.5v.7h-1.5z"/>
<path d="M165.8 24.4v.7M166.4 24.4v.7M166.5 27.9h.7M166.5 26.9h.7v1.5h-.7zM166.5 27.3h.7M207.1 35.2h1.5v.7h-1.5zM207.5 35.2v.7M208.1 35.2v.7M212 21.7v40.6a3 3 0 0 1 3-3 3 3 0 0 1 3 3 3 3 0 0 1-3 3v4.5h-65.5M212 31.7h-7.1v1.2h7.1M212 26.6h-7.1v-1.5h9.6v14.3h-9.6v-1.5h7.1M214.5 36h3"/>
<path d="M214.5 28.5h3M218.8 27.4l.7 9.7M219.6 27.4h-2.1v9.7h2.1M151.8 47.3h4.6v4.7h-4.6zM151.8 50.8h-1.5v.6h1.5M151.8 47.9h-1.5v.6h1.5M151.8 48.9h-1.5v.6h1.5M151.8 49.9h-1.5v.5h1.5M152.9 53h2.4v1.2h-2.4zM153.4 53v1.2M154.8 53v1.2M156.4 47.9h1.5v.6h-1.5"/>
<path d="M156.4 48.9h1.5v.6h-1.5M156.4 49.9h1.5v.5h-1.5M156.4 50.8h1.5v.6h-1.5M157.4 53h2.4v1.2h-2.4zM157.9 53v1.2M159.3 53v1.2M160.9 47.4h3.8v3h-3.8zM160.9 49.4h.6v1M161.5 47.4v1.1h-.6M161.6 44.9h2.4v1.2h-2.4zM162.1 44.9v1.2M163.5 44.9v1.2"/>
<path d="M164.1 47.4v1.1h.6M164.7 49.4h-.6v1M166.7 47.7h1.2v2.4h-1.2zM166.7 49.6h1.2M166.7 48.2h1.2M171.7 47.7h2.6v4.5h-2.6zM171.7 49.6h-1.1v.7h1.1M171.7 48.2h-1.1v.7h1.1M171.7 51h-1.1v.8h1.1M172.7 41h2.4v1.2h-2.4zM172.7 45.5h2.4v1.2h-2.4zM172.7 53.3h2.4v1.2h-2.4z"/>
<path d="M173.2 41v1.2M173.2 45.5v1.2M173.2 53.3v1.2M174.3 48.2h1.1v.7h-1.1M174.3 51h1.1v.8h-1.1M174.6 41v1.2M174.6 45.5v1.2M174.6 53.3v1.2M178.1 45.5h2.4v1.2h-2.4zM178.6 45.5v1.2M180 45.5v1.2M182.5 47.7h4.5v4.5h-4.5z"/>
<path d="M182.5 49.8h-1.5v.3h1.5M182.5 51.3h-1.5v.3h1.5M182.5 50.5h-1.5v.4h1.5M182.5 49h-1.5v.4h1.5M182.5 48.3h-1.5v.3h1.5M187 49.8h1.4v.3h-1.4M187 51.3h1.4v.3h-1.4M187 48.3h1.4v.3h-1.4M187 49h1.4v.4h-1.4M187 50.5h1.4v.4h-1.4M188 53.3h2.4v1.2h-2.4zM188.5 53.3v1.2"/>
<path d="M189.9 53.3v1.2M207.1 56.2h1.5v.7h-1.5zM207.5 56.2v.7M208.1 56.2v.7M212 47.6h-7.1v-1.5h9.6v14.3h-9.6v-1.5h7.1M212 52.7h-7.1v1.2h7.1M214.5 49.5h3M214.5 57h3M218.8 48.4l.7 9.7M219.6 48.4h-2.1v9.7h2.1"/>
<circle cx="153.2" cy="29" r=".6"/>
<circle cx="155.2" cy="50.8" r=".6"/>
<circle cx="162.1" cy="49.2" r=".6"/>
<circle cx="172.9" cy="48.9" r=".6"/>
<circle cx="185.8" cy="51" r=".6"/>
</g>
<g fill="#000">
<path d="M149.5 43.6l.1-.1a.75 .75 0 0 1 .8 .8 .75 .75 0 0 1-.8 .7l-.1-.1z"/>
<circle cx="164.8" cy="34.1" r=".6"/>
<circle cx="164.8" cy="36" r=".6"/>
<circle cx="164.8" cy="37.9" r=".59"/>
<circle cx="166.7" cy="34.1" r=".6"/>
<circle cx="166.7" cy="36" r=".6"/>
<circle cx="166.7" cy="37.9" r=".59"/>
<circle cx="158" cy="41" r=".76"/>
<circle cx="179.3" cy="57.5" r=".76"/>
</g>
<g font-size="3">
<text x="8.5" y="12.8">C16</text>
<text x="8.5" y="16.8">1x</text>
<text x="14.4" y="16.8">4u7</text>
<text x="22.5" y="16.8">0603</text>
<text x="80.5" y="12.8">R3</text>
<text x="80.5" y="16.8">1x</text>
<text x="86.4" y="16.8">1M</text>
<text x="93.2" y="16.8">0603-L</text>
<text x="152.5" y="12.8">IC4</text>
<text x="152.5" y="16.8">1x</text>
<text x="158.4" y="16.8">CS2100-CP</text>
<text x="178" y="16.8">MSOP-10</text>
<text x="8.5" y="19.8">Farnell 2496930</text>
<text x="80.5" y="19.8">Farnell 1469746</text>
<text x="152.5" y="19.8">Mouser 777-CS2100CP-CZZ</text>
<text x="8.5" y="78.3">Y1</text>
<text x="8.5" y="82.3">1x</text>
<text x="14.4" y="82.3">26M</text>
<text x="23.2" y="82.3">XTAL-20x16</text>
<text x="80.5" y="78.3">C10 C24</text>
<text x="80.5" y="82.3">2x</text>
<text x="86.4" y="82.3">10n</text>
<text x="94.5" y="82.3">0603-L</text>
<text x="8.5" y="85.3">Farnell 2506952</text>
<text x="80.5" y="85.3">Farnell 2496825</text>
<text x="8.5" y="143.8">C7 C8</text>
<text x="80.5" y="143.8">IC7</text>
<text x="8.5" y="147.8">2x</text>
<text x="14.4" y="147.8">2u2</text>
<text x="22.5" y="147.8">0603-L</text>
<text x="80.5" y="147.8">1x</text>
<text x="86.4" y="147.8">NCP380</text>
<text x="101" y="147.8">DFN-6-EP-ONSEMI</text>
<text x="8.5" y="150.8">Farnell 1797012</text>
<text x="80.5" y="150.8">Farnell 2464412</text>
</g>
</svg>
